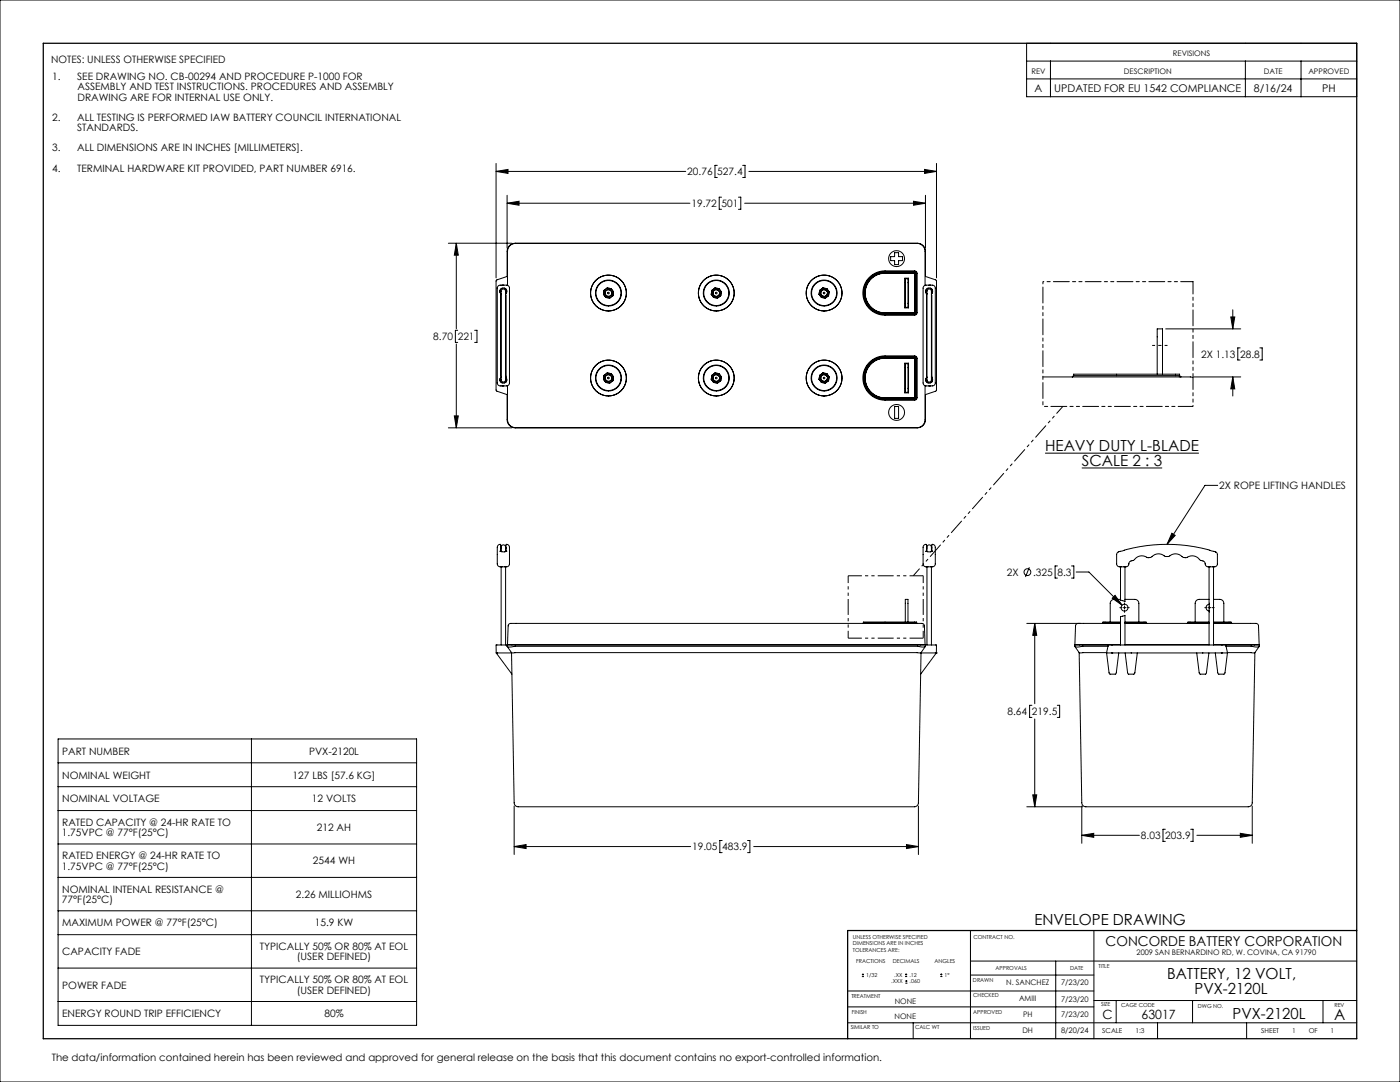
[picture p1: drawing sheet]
<svg xmlns="http://www.w3.org/2000/svg" width="559mm" height="432mm" viewBox="0 0 559 432" stroke-linecap="round" stroke-linejoin="round" font-family="sans-serif">
<g fill="none" stroke="#000" stroke-width=".4">
<path d="M0 0h558.8v431.8h-558.8zM409.8 17.3h131.7v21.3h-131.7zM409.8 24.4h131.7M409.8 31.5h131.7M419.3 24.4v14.2M497.1 24.4v14.2M519.3 24.4v14.2M198 68.4l4.8-.8v1.6zM198 65.2v45.7M198 68.4h75.7M202.4 77.9v21.1M286.3 66h-.9v4.8h.9"/>
<path d="M288 78.7h-.9v4.8h.9M294.8 78.7h.9v4.8h-.9M296.4 66h1v4.8h-1M298.9 68.4h74.9M369 67.6l4.8 .8-4.8 .8zM369.4 77.9v21.1M373.8 65.2v45.7M179 97.1h25.4M182.1 97.1l.8 4.7h-1.6zM182.1 97.1v34.1M202.4 81.1l4.8-.8v1.6zM202.4 81.1h73"/>
<path d="M203.3 98l1.1-.7 1.2-.2h160.6a3.2 3.2 0 0 1 3.2 3.2v10l4 1.4 .4 .5v43.4l-.4 .5-4 1.4v10a3.2 3.2 0 0 1-3.2 3.2h-160.6a3.2 3.2 0 0 1-3.2-3.2v-10l-4-1.4-.4-.5v-43.4l.4-.5 4-1.4v-10l.3-1.2zM205.8 97.1a3.2 3.2 0 0 0-3.2 3.2v13.6M297.2 81.1h72.2M364.6 80.3l4.8 .8-4.8 .8zM366 97.1a3.2 3.2 0 0 1 3.2 3.2v13.6M198.8 114.1l.6-.3h2.8a1.19 1.19 0 0 1 1.2 1.2v37.8a1.19 1.19 0 0 1-1.2 1.2h-2.5a1.19 1.19 0 0 1-1.2-1.2v-37.8zM199.6 115.9l.2 1M199.7 116.8l.2 33.3M199.9 115.3l-.3 .5 .1 1M200.3 113.8h.8M200.4 115.5a1.13 1.13 0 0 1 1.1 .3 1.13 1.13 0 0 1 .3 1.2v33.9a1.05 1.05 0 0 1-.9 1.6 1.05 1.05 0 0 1-.9-1.6v-34.7zM202 115.3a1.3 1.3 0 0 1-.2 2l.1-.1a1.33 1.33 0 0 0 0-1.9 1.33 1.33 0 0 0-1.8-.1l-.5 1 .4 1-.3-.4"/>
<path d="M202 117.7l.2 33.3M202 115.5l-.2 .5M240.9 117.4l.9 1.3M240.9 117.4h.1M241.1 115.9l-.2 1.5M241.1 115.9h.1M241.5 117.3l.6 .9M241.5 117.3h.1M241.6 116.2l-.1 1.1M241.6 116.2h.1M241.8 118.7l1.6 .2M241.8 118.7h.1"/>
<path d="M242.1 118.2l1.1 .1M242.1 118.2h.1M242.4 114.9l1.5 .3M242.4 114.9l-1.3 1M242.4 114.9h.1M242.5 115.6l1.1 .1M242.5 115.6l-.9 .6M242.5 115.6h.1M243.2 118.3h.1M243.4 118.9h.1M243.6 115.7l.6 .9M243.6 115.7h.1"/>
<path d="M243.9 115.2l1 1.3M243.9 115.2h.1M244.1 117.7h.1M244.1 117.7l-.9 .6M244.2 116.6l-.1 1.1M244.2 116.6h.1M244.6 118h.1M244.6 118l-1.2 .9M244.9 116.5l-.3 1.5M244.9 116.5h.1M283.9 117.4l.9 1.3M283.9 117.4h.1"/>
<path d="M284.1 115.9l-.2 1.5M284.1 115.9h.1M284.5 117.3l.7 .9M284.5 117.3h.1M284.7 116.2l-.2 1.1M284.7 116.2h.1M284.8 118.7l1.6 .2M284.8 118.7h.1M285.2 118.2l1 .1M285.2 118.2h.1M285.4 114.9l1.6 .3M285.4 114.9l-1.3 1"/>
<path d="M285.4 114.9h.1M285.6 115.6l1 .1M285.6 115.6l-.9 .6M285.6 115.6h.1M286.2 118.3h.1M286.4 118.9h.1M286.6 115.7l.7 .9M286.6 115.7h.1M287 115.2l.9 1.3M287 115.2h.1M287.1 117.7h.1M287.1 117.7l-.9 .6"/>
<path d="M287.3 116.6l-.2 1.1M287.3 116.6h.1M287.7 118h.1M287.7 118l-1.3 .9M287.9 116.5l-.2 1.5M287.9 116.5h.1M326.9 117.4l1 1.3M326.9 117.4h.1M327.2 115.9l-.3 1.5M327.2 115.9h.1M327.6 117.3l.6 .9M327.6 117.3h.1"/>
<path d="M327.7 116.2l-.1 1.1M327.7 116.2h.1M327.9 118.7l1.5 .2M327.9 118.7h.1M328.2 118.2l1.1 .1M328.2 118.2h.1M328.4 114.9l1.6 .3M328.4 114.9l-1.2 1M328.4 114.9h.1M328.6 115.6l1.1 .1M328.6 115.6l-.9 .6M328.6 115.6h.1"/>
<path d="M329.3 118.3h.1M329.4 118.9h.1M329.7 115.7l.6 .9M329.7 115.7h.1M330 115.2l.9 1.3M330 115.2h.1M330.2 117.7h.1M330.2 117.7l-.9 .6M330.3 116.6l-.1 1.1M330.3 116.6h.1M330.7 118h.1M330.7 118l-1.3 .9"/>
<path d="M330.9 116.5l-.2 1.5M330.9 116.5h.1M346.8 110.9l2.5-1.9 2.9-.8 12.8-.1a1.06 1.06 0 0 1 1.1 1.1v15.5a1.06 1.06 0 0 1-1.1 1.1h-11.7a8.9 8.9 0 0 1-8.2-5.3 8.9 8.9 0 0 1 1.7-9.6zM346.8 111.3l2.5-2 2.9-.9h12.8l.8 .5-.1 16.3-.7 .3h-11.7a8.6 8.6 0 0 1-7.9-5 8.6 8.6 0 0 1 1.4-9.2zM347.8 111.2l1.6-1.2 2.9-.9 12.8 .1v15.5l-11.8 .2a7.9 7.9 0 0 1-7.4-5 7.9 7.9 0 0 1 1.9-8.7zM353.3 108.9l11.9 .1 .1 15.7-.3 .3h-11.7M353.3 108.9a8.1 8.1 0 0 0-8.1 8 8.1 8.1 0 0 0 8.1 8.1M353.3 108.9a8 8 0 0 0-8.1 8 8 8 0 0 0 8.1 8.1M355.5 102.4h1.6v-1.6h1.6v1.6h1.5v1.6h-1.5v1.6h-1.6v-1.6h-1.6zM361.1 111h1.5v11.9h-1.5zM361.3 111.2h1.1v11.5h-1.1zM368.8 114.1l.6-.3h2.7a1.19 1.19 0 0 1 1.2 1.2v37.8a1.19 1.19 0 0 1-1.2 1.2h-2.5a1.19 1.19 0 0 1-1.2-1.2v-37.8z"/>
<path d="M369.6 116.8l.2 33.3M369.8 115.5l.2 .5M369.8 115.3l-.2 .5v1M370.3 115.5a1.13 1.13 0 0 1 1.2 .3 1.13 1.13 0 0 1 .3 1.2v33.9a1.05 1.05 0 0 1-.9 1.6 1.05 1.05 0 0 1-.9-1.6v-34.7zM370.7 113.8h.8M371.9 115.3a1.3 1.3 0 0 1-.1 2v-.1a1.33 1.33 0 0 0 .1-1.9 1.33 1.33 0 0 0-1.9-.1l-.5 1 .5 1-.4-.4M371.9 117.7l.2 33.3M372.2 115.9l-.2 1M182.1 137.3v33.4M182.7 131.8h-.9v4.9h.9M189.4 131.8h1v4.9h-1M465.3 131.3h29.9"/>
<path d="M491.3 126.5h1.6l-.8 4.8zM492.1 123.6v7.7M495 138.8h-.9v4.9h.9M502.9 138.8h.9v4.9h-.9M199.8 150.9l-.2 1M200.3 154h.8M201.8 151.8l.2 .5M202.2 151l-.4-.4 .4 1.1-.6 1a1.33 1.33 0 0 1-1.7-.3 1.33 1.33 0 0 1 .1-1.8 1.3 1.3 0 0 0-.1 1.9M202.2 151v1l-.2 .5M202.6 153.9v13.6a3.2 3.2 0 0 0 3.2 3.2h160.2a3.2 3.2 0 0 0 3.2-3.2v-13.6M240.9 151.4l.9 1.2M240.9 151.4h.1"/>
<path d="M241.1 149.8l-.2 1.6M241.1 149.8h.1M241.5 151.2l.6 .9M241.5 151.2h.1M241.6 150.1l-.1 1.1M241.6 150.1h.1M241.8 152.6l1.6 .3M241.8 152.6h.1M242.1 152.1l1.1 .1M242.1 152.1h.1M242.4 148.9l1.5 .2M242.4 148.9l-1.3 .9"/>
<path d="M242.4 148.9h.1M242.5 149.5l1.1 .1M242.5 149.5l-.9 .6M242.5 149.5h.1M243.2 152.2h.1M243.4 152.9h.1M243.6 149.6l.6 .9M243.6 149.6h.1M243.9 149.1l1 1.3M243.9 149.1h.1M244.1 151.6h.1M244.1 151.6l-.9 .6"/>
<path d="M244.2 150.5l-.1 1.1M244.2 150.5h.1M244.6 151.9h.1M244.6 151.9l-1.2 1M244.9 150.4l-.3 1.5M244.9 150.4h.1M283.9 151.4l.9 1.2M283.9 151.4h.1M284.1 149.8l-.2 1.6M284.1 149.8h.1M284.5 151.2l.7 .9M284.5 151.2h.1"/>
<path d="M284.7 150.1l-.2 1.1M284.7 150.1h.1M284.8 152.6l1.6 .3M284.8 152.6h.1M285.2 152.1l1 .1M285.2 152.1h.1M285.4 148.9l1.6 .2M285.4 148.9l-1.3 .9M285.4 148.9h.1M285.6 149.5l1 .1M285.6 149.5l-.9 .6M285.6 149.5h.1"/>
<path d="M286.2 152.2h.1M286.4 152.9h.1M286.6 149.6l.7 .9M286.6 149.6h.1M287 149.1l.9 1.3M287 149.1h.1M287.1 151.6h.1M287.1 151.6l-.9 .6M287.3 150.5l-.2 1.1M287.3 150.5h.1M287.7 151.9h.1M287.7 151.9l-1.3 1"/>
<path d="M287.9 150.4l-.2 1.5M287.9 150.4h.1M326.9 151.4l1 1.2M326.9 151.4h.1M327.2 149.8l-.3 1.6M327.2 149.8h.1M327.6 151.2l.6 .9M327.6 151.2h.1M327.7 150.1l-.1 1.1M327.7 150.1h.1M327.9 152.6l1.5 .3M327.9 152.6h.1"/>
<path d="M328.2 152.1l1.1 .1M328.2 152.1h.1M328.4 148.9l1.6 .2M328.4 148.9l-1.2 .9M328.4 148.9h.1M328.6 149.5l1.1 .1M328.6 149.5l-.9 .6M328.6 149.5h.1M329.3 152.2h.1M329.4 152.9h.1M329.7 149.6l.6 .9M329.7 149.6h.1"/>
<path d="M330 149.1l.9 1.3M330 149.1h.1M330.2 151.6h.1M330.2 151.6l-.9 .6M330.3 150.5l-.1 1.1M330.3 150.5h.1M330.7 151.9h.1M330.7 151.9l-1.3 1M330.9 150.4l-.2 1.5M330.9 150.4h.1M346.8 144.8l2.5-1.8 2.9-.9 12.8-.1a1.06 1.06 0 0 1 1.1 1.1v15.6a1.06 1.06 0 0 1-1.1 1h-11.7a8.8 8.8 0 0 1-8.2-5.3 8.8 8.8 0 0 1 1.7-9.6zM346.8 145.2l2.5-1.9 2.9-1h12.8l.8 .5-.1 16.3-.7 .3h-11.7a8.6 8.6 0 0 1-7.9-5 8.6 8.6 0 0 1 1.4-9.2z"/>
<path d="M347.8 145.1l2.5-1.6 2-.5 12.8 .1v15.6l-11.8 .1a7.9 7.9 0 0 1-7.4-5 7.9 7.9 0 0 1 1.9-8.7zM353.3 142.8a8.1 8.1 0 0 0-8.1 8.1 8.1 8.1 0 0 0 8.1 8h11.7l.3-.2M353.3 142.8l11.9 .1 .1 15.8M353.3 142.8a8 8 0 0 0-8.1 8.1 8 8 0 0 0 8.1 8h11.7l.3-.2M361.1 144.9h1.5v11.9h-1.5zM361.3 145.1h1.1v11.5h-1.1zM370 151.8l-.2 .5M370.7 154h.8M372 150.9l.2 1M372.1 151l-.3-.4 .4 1.1-.6 1a1.33 1.33 0 0 1-1.8-.3 1.33 1.33 0 0 1 .1-1.8h.1a1.3 1.3 0 0 0-.2 1.9M372.1 151l.1 1-.3 .5M416.3 150.4h58.8l1.1 .3"/>
<path d="M428.5 149.9h42.3M428.5 149.9v-.6h42.3v.6M428.5 149.9l-.5 .5 .3-.2M461.9 149.3v-18h2.1v18M470.8 149.9l.5 .5M471.1 150.2l.2 .2M476.4 150.4h18.8M492.1 150.4l.8 4.8h-1.6zM492.1 150.4v7.6M179 170.7h25.4M181.3 166h1.6l-.8 4.7zM357.1 162.2h1.6v4.8h-1.6z"/>
<path d="M417.1 180.8h61.4M431.8 186.8h32.1M486 193.7h-5l-15.2 23.5M199.5 220l.3 .1M199.9 218.5l.1 .4M202 218.5l-.2 .5M202.4 220l-.3 .1M369.4 220l.3 .1M369.8 218.5l.1 .4M371.9 218.5l-.1 .5M372.3 220l-.3 .1M467.7 212.8l1.4 .9-3.3 3.5z"/>
<path d="M199.7 220.1h.1M199.8 220.1l1.7 .1M200 220.1v-1.2a1.01 1.01 0 0 1 .9-1.5 1.01 1.01 0 0 1 .9 1.5v1.2M200 226.2v31.2M201.5 220.2h.1M201.8 226.2v31.2M202 220.1v-2.7a1.06 1.06 0 0 1 1.2 .3 1.06 1.06 0 0 1 .2 1.3v6a1.19 1.19 0 0 1-1.2 1.2h-2.5a1.19 1.19 0 0 1-1.2-1.2v-5.6a1.38 1.38 0 0 1 1.3-2.1l.1 2.8M202.1 220.1l-.6 .1M202.2 220.1h-.1M369.6 220.1h.1M369.7 220.1h2.3M370 220.1v-1.2a1.01 1.01 0 0 1 .9-1.5 1.01 1.01 0 0 1 .9 1.5v1.2"/>
<path d="M370 226.2v31.2M371.8 226.2v31.2M371.9 220.1v-2.7a1.06 1.06 0 0 1 1.3 .3 1.06 1.06 0 0 1 .1 1.3v6a1.19 1.19 0 0 1-1.2 1.2h-2.5a1.19 1.19 0 0 1-1.2-1.2v-5.6a1.38 1.38 0 0 1 1.3-2.1l.1 2.8M372.1 220.1h-.1M410.9 226.4l-1.6 3.9M422.1 225.9h-1v4.8h1M427.7 225.9h.9v4.8h-.9M429.5 228.3h5.1l13.3 13.2M443.9 238.7l1.2-1.1 2.8 3.9zM446.4 220.2h.1M447.2 226.2l.1 13.3 1.7 .5v-13.8M447.2 239.2h-2.5a1.59 1.59 0 0 0-1.6 1.6v7.4"/>
<path d="M449 239.2h4a1.59 1.59 0 0 1 1.6 1.6v7.4M450.6 225a1.19 1.19 0 0 1-1.2 1.2h-2.5a1.19 1.19 0 0 1-1.2-1.2v-3.7a1.6 1.6 0 0 1 1.4-1.3 64.1 64.1 0 0 1 37.9 .2l.6 .3 .3 .6v3.9a1.19 1.19 0 0 1-1.2 1.2 4.4 4.4 0 0 1-3.3-.3l-.4-.9M450.6 225a2.72 2.72 0 0 1 2.1-1.5 4.3 4.3 0 0 1 5.7-.9l.8-.1a4.4 4.4 0 0 1 6.2-.4h.9a4.4 4.4 0 0 1 6.1 .4l.8 .1a4.4 4.4 0 0 1 6.1 1.1h.1a1.7 1.7 0 0 1 1.6 1.3M450.6 225h.1M481 225h.1M482.6 239.2h-4a1.59 1.59 0 0 0-1.5 1.6v7.4M482.6 226.2v31.2M484.4 239.2h2.5a1.59 1.59 0 0 1 1.6 1.6v7.4M484.4 226.2v31.2M485.2 220.2h.1M202.4 257.4h167M202.4 257.4l.1 .6"/>
<path d="M202.4 257.4h-4.4l.1 3.2M202.5 258l1.7 2.5M202.5 258l.9 .2 2.2-.3h160.6l2.3 .3 .8-.2M203.1 249.1l.7-.3h164.2l.5 .2 .4 .6 .3 7.7h-166.6l.2-7.5zM204.3 257.3v.1M344.7 248.5h21.1M344.7 248.5v-.3h21.1v.3M344.7 248.5l-.2 .2M361.3 248.2v-9h1.1v9M365.8 248.5l.1 .2M367.5 257.3v.1M369.3 258l-1.7 2.5"/>
<path d="M369.4 257.4l-.1 .6M369.4 257.4h4.4l-.1 3.2M409.8 248.8h21.4M413 248.8l.8 4.7h-1.6zM413 248.8v32M429 257.9v-.5h73.6v.5M429 258h.1M429 258l1.8 2.5M430.9 257.3v.1M440.3 248.5h6.9M440.3 248.5l-.3 .3M442.2 257.4v.5"/>
<path d="M442.2 257.9h-10l-2.2 .3-1-.2M442.2 257.9l-.5 2.5M447 242.5h.8M447.2 257.4v-11.3l1.8-.5v11.8M447.2 248.8l-17.3 .1-.6 .9-.3 7.5h18.2M447.2 248.2h-6.9v.3M448.3 242.5h1.1M448.8 240.6v.9M448.8 242v1M448.8 243.5v.9M449 248.5h8.4M449 248.2h8.4v.3"/>
<path d="M449 257.3h33.6M449 248.8h33.6M449.9 242.5h.8M457.4 248.5l.3 .3M474.2 248.5h8.4M474.2 248.5l-.3 .3M480.9 242.5h.9M482.3 242.5h1M482.6 241.1a1.38 1.38 0 0 0-1.2 1.4 1.38 1.38 0 0 0 1.2 1.4M482.6 248.2h-8.4v.3M482.8 240.6v.9M482.8 242v1"/>
<path d="M482.8 243.5v.9M483.8 242.5h.8M484.4 248.8l17.3 .1 .6 .9 .3 7.5h-18.2M484.4 248.5h7M484.4 248.2h7v.3M489.4 257.9h10l2.4 .3 .8-.2M489.4 257.9l.5 2.5M489.4 257.4v.5M491.4 248.5l.2 .3M500.7 257.3v.1M502.6 258l-1.7 2.5M502.6 257.9h.1"/>
<path d="M198.1 260.6h6.1M198.1 260.6h.1M198.1 260.6l6.2 8.4M204.2 260.4l1 60a1.61 1.61 0 0 0 1.6 1.6h158.2a1.61 1.61 0 0 0 1.6-1.6l1-60M204.2 260.5h163.4M367.6 260.6h6.1M373.7 260.6h.1M373.7 260.6l-6.2 8.4M430.7 260.4l1.1 60a1.61 1.61 0 0 0 1.6 1.6h64.8a1.61 1.61 0 0 0 1.6-1.6l1.1-60M441.7 260.4l-10.9 .1M441.7 260.4v.2M441.7 260.6l1 7.9 .4 .5h2l.4-.3 1-8.1"/>
<path d="M441.7 260.6h1.9M443.6 260.6h.1M443.6 260.5l46.3 .1M449.1 260.6l1 7.9 .4 .5h2l.4-.3 1-8.1M477.7 260.6l.9 7.9 .5 .5h2l.4-.3 1-8.1M485.1 260.6l.9 7.9 .5 .5h2l.4-.3 1-8.1M489.9 260.4l11 .1M489.9 260.4v.2M23.2 294.9h143.1v114.3h-143.1zM100.4 294.9v114.3M411.9 281.5h-.9v4.8h.9M413 286.9v35.1"/>
<path d="M422 281.5h.9v4.8h-.9M23.2 304.4h143.1M23.2 314h143.1M412.2 317.2h1.6l-.8 4.8zM23.2 323.5h143.1M23.2 336.8h143.1M205.2 337.8l4.8-.7v1.5zM205.2 321.7v19.3M205.2 337.8h70.4M288.2 335.4h-.9v4.9h.9M298.4 335.4h.9v4.9h-.9M300.8 337.8h65.8"/>
<path d="M361.8 337.1l4.8 .7-4.8 .8zM366.6 321.7v19.3M409.8 322h22.3M431.8 333.4l4.8-.8v1.6zM431.8 321.7v14.8M431.8 333.4h23M465.1 330.9h-.9v4.9h.9M475.3 330.9h.9v4.9h-.9M477.7 333.4h22.1M495.1 332.6l4.7 .8-4.7 .8zM499.8 321.7v14.8M23.2 350.1h143.1"/>
<path d="M23.2 363.5h143.1M23.2 373h143.1M387.3 371.3v43.2M436.6 371.3v43.2M23.2 386.3h143.1M23.2 399.7h143.1M338.3 395.5h98.3M344 389.7h.9M344 388.9h.9M344.4 388.5v.8M361.2 389.7h.9M361.2 388.9h.9"/>
<path d="M361.3 392.4h.9M361.3 391.5h.9M361.7 388.5v.8M361.8 391.1v.8M375.3 389.7h.8M375.3 388.9h.8M375.7 388.5v.8M387.3 383.5h154.2M387.3 389.1h49.3M421.4 383.5v31M436.6 399.3h104.9M445.5 399.3v8.9"/>
<path d="M476 399.3v8.9M528.1 399.3v8.9M338.3 401.8h98.3M338.3 408.2h203.2M364.5 408.2v6.3M462 408.2v6.3M497.6 408.2v6.3"/>
<circle cx="242.9" cy="116.9" r=".32"/>
<circle cx="242.9" cy="116.9" r="5.2"/>
<circle cx="242.9" cy="116.9" r="5"/>
<circle cx="242.9" cy="116.9" r="7.1"/>
<circle cx="285.9" cy="116.9" r="5.2"/>
<circle cx="285.9" cy="116.9" r="5"/>
<circle cx="285.9" cy="116.9" r="7.1"/>
<circle cx="285.9" cy="116.9" r=".32"/>
<circle cx="328.9" cy="116.9" r="5.2"/>
<circle cx="328.9" cy="116.9" r="7.1"/>
<circle cx="328.9" cy="116.9" r="5"/>
<circle cx="328.9" cy="116.9" r=".32"/>
<circle cx="357.9" cy="103.2" r="3.2"/>
<circle cx="242.9" cy="150.9" r=".32"/>
<circle cx="242.9" cy="150.9" r="5.2"/>
<circle cx="242.9" cy="150.9" r="5"/>
<circle cx="242.9" cy="150.9" r="7.1"/>
<circle cx="285.9" cy="150.9" r="5.2"/>
<circle cx="285.9" cy="150.9" r=".32"/>
<circle cx="285.9" cy="150.9" r="5"/>
<circle cx="285.9" cy="150.9" r="7.1"/>
<circle cx="328.9" cy="150.9" r="5.2"/>
<circle cx="328.9" cy="150.9" r="7.1"/>
<circle cx="328.9" cy="150.9" r="5"/>
<circle cx="328.9" cy="150.9" r=".32"/>
<circle cx="357.9" cy="164.6" r="3.2"/>
<circle cx="410.1" cy="228.3" r="1.35"/>
<circle cx="448.8" cy="242.5" r="1.38"/>
</g>
<path d="M476.2 112.4h-59.9v49.8h59.9v-49.8" fill="none" stroke="#000" stroke-width=".4" stroke-dasharray="6.3 1.3 1.3 1.3 1.3 1.3" stroke-dashoffset="1.4"/>
<path d="M459.9 137.9h6.1" fill="none" stroke="#000" stroke-width=".4" stroke-dasharray="15.2 1.3 1.3 1.3" stroke-dashoffset="14.1" stroke-linecap="butt"/>
<path d="M338.5 229.8h30M338.5 254.7h30" fill="none" stroke="#000" stroke-width=".4" stroke-dasharray="6.3 1.3 1.3 1.3 1.3 1.3" stroke-dashoffset=".9" stroke-linecap="butt"/>
<path d="M338.5 229.8v24.9M368.5 229.8v24.9" fill="none" stroke="#000" stroke-width=".4" stroke-dasharray="6.3 1.3 1.3 1.3 1.3 1.3" stroke-dashoffset="3.4" stroke-linecap="butt"/>
<path d="M364.5 229.8l59.7-67.6" fill="none" stroke="#000" stroke-width=".4" stroke-dasharray="6.3 1.3 1.3 1.3 1.3 1.3" stroke-dashoffset="2.5" stroke-linecap="butt"/>
<path d="M17.3 17.3h524.2v397.2h-524.2zM541.5 371.3h-203.2v43.2" fill="none" stroke="#000" stroke-width=".5"/>
<g fill="#000">
<path d="M467.7 212.8l1.4 .9-3.3 3.5z"/>
<path d="M182.1 97.1l.8 4.7h-1.6zM181.3 166h1.6l-.8 4.7zM202.4 81.1l4.8-.8v1.6zM364.6 80.3l4.8 .8-4.8 .8zM369 67.6l4.8 .8-4.8 .8zM198 68.4l4.8-.8v1.6zM412.2 317.2h1.6l-.8 4.8zM413 248.8l.8 4.7h-1.6zM443.9 238.7l4 2.8-2.8-3.9zM492.1 150.4l.8 4.8h-1.6zM491.3 126.5h1.6l-.8 4.8z"/>
<path d="M205.2 337.8l4.8-.7v1.5zM361.8 337.1l4.8 .7-4.8 .8zM431.8 333.4l4.8-.8v1.6zM495.1 332.6l4.7 .8-4.7 .8z"/>
</g>
<g font-size="6.1">
<text x="417.1" y="180.2">HEAVY DUTY L-BLADE</text>
<text x="431.8" y="186.1">SCALE 2 : 3</text>
<text x="412.9" y="369.1">ENVELOPE DRAWING</text>
<text x="465.9" y="390.7">BATTERY, 12 VOLT,</text>
<text x="476.8" y="396.6">PVX-2120L</text>
<text x="492" y="406.6">PVX-2120L</text>
<text x="532.5" y="407.2">A</text>
</g>
<text font-size="5.4" x="441.3" y="377.6">CONCORDE BATTERY CORPORATION</text>
<g font-size="5.1">
<text x="440" y="406.7">C</text>
<text x="455.6" y="406.7">63017</text>
</g>
<g font-size="4.2">
<text x="413" y="36.6">A</text>
<text x="420.8" y="36.6">UPDATED FOR EU 1542 COMPLIANCE</text>
<text x="500.5" y="36.6">8/16/24</text>
<text x="527.7" y="36.6">PH</text>
</g>
<g font-size="4.1">
<text x="20.5" y="25">NOTES: UNLESS OTHERWISE SPECIFIED</text>
<text x="20.8" y="32">1.</text>
<text x="30.8" y="32">SEE DRAWING NO. CB-00294 AND PROCEDURE P-1000 FOR</text>
<text x="30.9" y="36.1">ASSEMBLY AND TEST INSTRUCTIONS. PROCEDURES AND ASSEMBLY</text>
<text x="30.9" y="40.1">DRAWING ARE FOR INTERNAL USE ONLY.</text>
<text x="20.8" y="48.2">2.</text>
<text x="30.8" y="48.2">ALL TESTING IS PERFORMED IAW BATTERY COUNCIL INTERNATIONAL</text>
<text x="30.8" y="52.3">STANDARDS.</text>
<text x="20.8" y="60.4">3.</text>
<text x="30.8" y="60.4">ALL DIMENSIONS ARE IN INCHES [MILLIMETERS].</text>
<text x="20.8" y="68.5">4.</text>
<text x="30.8" y="68.5">TERMINAL HARDWARE KIT PROVIDED, PART NUMBER 6916.</text>
<text x="274.3" y="69.9">20.76</text>
<text x="286.3" y="69.9">527.4</text>
<text x="276" y="82.6">19.72</text>
<text x="288" y="82.6">501</text>
<text x="173" y="135.8">8.70</text>
<text x="182.7" y="135.8">221</text>
<text x="479.4" y="142.8">2X 1.13</text>
<text x="495" y="142.8">28.8</text>
<text x="486.7" y="195.3">2X ROPE LIFTING HANDLES</text>
<text x="401.9" y="229.8">2X</text>
<text x="412.3" y="229.8">.325</text>
<text x="422.1" y="229.8">8.3</text>
<text x="402.1" y="285.4">8.64</text>
<text x="411.9" y="285.4">219.5</text>
<text x="24.8" y="301.2">PART NUMBER</text>
<text x="123.3" y="301.2">PVX-2120L</text>
<text x="24.8" y="310.7">NOMINAL WEIGHT</text>
<text x="116.8" y="310.7">127 LBS [57.6 KG]</text>
<text x="24.8" y="320.2">NOMINAL VOLTAGE</text>
<text x="124.5" y="320.2">12 VOLTS</text>
<text x="24.8" y="329.6">RATED CAPACITY @ 24-HR RATE TO</text>
<text x="24.7" y="333.7">1.75VPC @ 77°F(25°C)</text>
<text x="126.5" y="331.6">212 AH</text>
<text x="455.4" y="334.9">8.03</text>
<text x="465.1" y="334.9">203.9</text>
<text x="276.2" y="339.4">19.05</text>
<text x="288.2" y="339.4">483.9</text>
<text x="24.7" y="347">1.75VPC @ 77°F(25°C)</text>
<text x="24.8" y="342.9">RATED ENERGY @ 24-HR RATE TO</text>
<text x="124.9" y="345">2544 WH</text>
<text x="24.8" y="356.3">NOMINAL INTENAL RESISTANCE @</text>
<text x="118.1" y="358.3">2.26 MILLIOHMS</text>
<text x="24.7" y="360.3">77°F(25°C)</text>
<text x="24.8" y="369.7">MAXIMUM POWER @ 77°F(25°C)</text>
<text x="125.7" y="369.7">15.9 KW</text>
<text x="24.8" y="381.2">CAPACITY FADE</text>
<text x="103.7" y="379.1">TYPICALLY 50% OR 80% AT EOL</text>
<text x="118.4" y="383.2">(USER DEFINED)</text>
<text x="24.8" y="394.5">POWER FADE</text>
<text x="103.7" y="392.5">TYPICALLY 50% OR 80% AT EOL</text>
<text x="118.4" y="396.5">(USER DEFINED)</text>
<text x="24.8" y="405.9">ENERGY ROUND TRIP EFFICIENCY</text>
<text x="129.5" y="405.9">80%</text>
<text x="20.6" y="423.2">The data/information contained herein has been reviewed and approved for general release on the basis that this document contains no export-controlled information.</text>
</g>
<g font-size="3">
<text x="468.2" y="22.3">REVISIONS</text>
<text x="411.7" y="29.5">REV</text>
<text x="448.6" y="29.5">DESCRIPTION</text>
<text x="504.5" y="29.5">DATE</text>
<text x="522.2" y="29.5">APPROVED</text>
<text x="453.6" y="381.3">2009 SAN BERNARDINO RD, W. COVINA, CA 91790</text>
<text x="401.6" y="393.3">N. SANCHEZ</text>
<text x="423.5" y="393.3">7/23/20</text>
<text x="357.1" y="400.5">NONE</text>
<text x="406.8" y="399.6">AMIII</text>
<text x="423.5" y="399.7">7/23/20</text>
<text x="357.1" y="406.7">NONE</text>
<text x="408.3" y="406">PH</text>
<text x="423.5" y="406.1">7/23/20</text>
<text x="408.1" y="412.3">DH</text>
<text x="423.5" y="412.4">8/20/24</text>
</g>
<g font-size="2.7">
<text x="440" y="412.2">SCALE</text>
<text x="453.2" y="412.2">1:3</text>
<text x="503.4" y="412.4">SHEET</text>
<text x="515.7" y="412.4">1</text>
<text x="522.3" y="412.4">OF</text>
<text x="531.1" y="412.4">1</text>
</g>
<g font-size="2.2">
<text x="340.4" y="374.5">UNLESS OTHERWISE SPECIFIED</text>
<text x="340.4" y="377.2">DIMENSIONS ARE IN INCHES</text>
<text x="388.6" y="374.7">CONTRACT NO.</text>
<text x="340.4" y="379.8">TOLERANCES ARE:</text>
<text x="341.8" y="384.4">FRACTIONS</text>
<text x="345.7" y="389.7">1/32</text>
<text x="356.3" y="384.4">DECIMALS</text>
<text x="357" y="389.7">.XX</text>
<text x="363" y="389.7">.12</text>
<text x="373" y="384.4">ANGLES</text>
<text x="377" y="389.7">1°</text>
<text x="397.4" y="387">APPROVALS</text>
<text x="427.2" y="387.1">DATE</text>
<text x="438.5" y="386.4">TITLE</text>
<text x="355.7" y="392.4">.XXX</text>
<text x="363.1" y="392.4">.060</text>
<text x="388.4" y="391.8">DRAWN</text>
<text x="339.8" y="398.1">TREATMENT</text>
<text x="388.5" y="398">CHECKED</text>
<text x="439.5" y="401.7">SIZE</text>
<text x="447.5" y="402">CAGE CODE</text>
<text x="532.6" y="401.8">REV</text>
<text x="340" y="404.7">FINISH</text>
<text x="388.5" y="404.5">APPROVED</text>
<text x="478.1" y="402.2">DWG NO.</text>
<text x="339.5" y="410.8">SIMILAR TO</text>
<text x="365.2" y="410.7">CALC WT</text>
<text x="388.5" y="410.9">ISSUED</text>
</g>
</svg>
